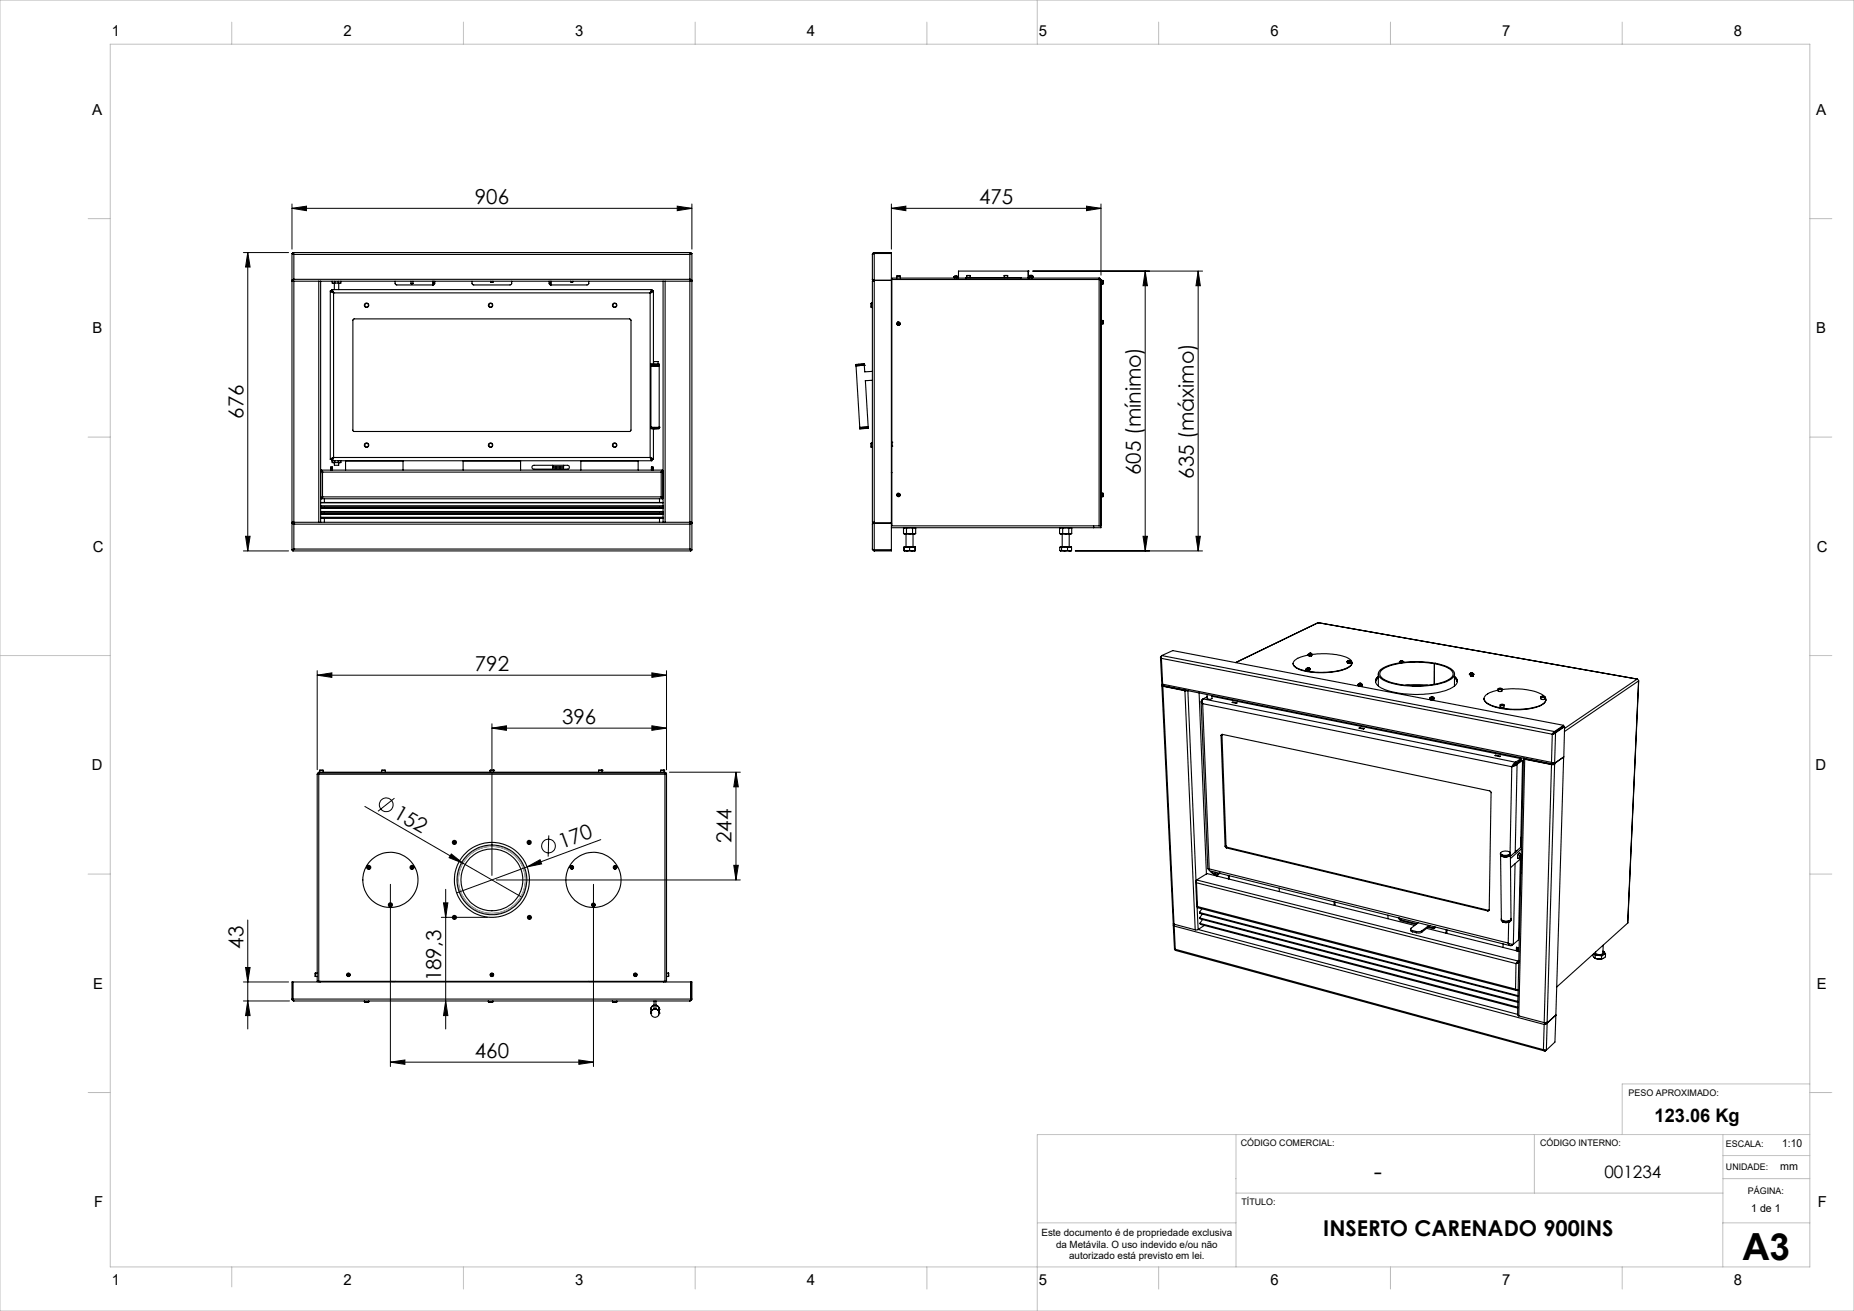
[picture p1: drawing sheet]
<svg xmlns="http://www.w3.org/2000/svg" width="420mm" height="297mm" viewBox="0 0 420 297" stroke-linecap="round" stroke-linejoin="round" font-family="sans-serif">
<g fill="none" stroke="#000" stroke-width=".25">
<path d="M66.1 57.4l.5 .2M66.1 57.4v67.2M66.4 57.2l.2 .4M66.4 57.2h90.1M66.6 57.6h.1M66.6 57.6v5.7M66.6 57.6h89.7M156.3 57.6h.1M156.3 57.6v5.7M156.5 57.2l-.2 .4M156.7 57.4l-.4 .2M156.7 57.4v67.2"/>
<path d="M197.6 57.6v5.7M198 57.4l-.4 .2M198 57.2l-.2 .1-.2 .3M198 57.4l-.2 .1M198 57.4h3.9v67.2h-3.9M198 57.2h3.9v.2h-3.9M198 57.2v.2M198 57.4v67.2M66.1 63.5l.5-.2zM66.1 63.7h.5M66.1 63.5l.2 .2M66.6 63.3l-.2 .4z"/>
<path d="M66.6 63.3h.1M66.6 63.7v54.6M66.6 63.3h89.7M66.6 63.7h5.6M72.2 63.7h.4M72.2 63.7v54.6M72.6 63.7v54.6M72.6 63.7h77.6M74.8 65.9l.8 .5M74.8 65.9h.3M74.8 65.9v38.2M75.1 65.9l.5 .5"/>
<path d="M75.2 65.6l.4 .8M75.2 65.9l.4 .5M75.2 65.6v.3M75.2 65.6h72.5M75.2 63.7v.4h.6M75.6 66.4h.1M75.6 66.4v37.2M75.6 66.4h71.7M75.7 64.1v1.5M75.7 64.2h.1M75.8 64.1h.8M75.8 63.7v.4"/>
<path d="M76.6 63.7v.4M76.7 64.2h.1M76.8 64.1l-.1 1.5M77.2 63.7v.4h-.6M80 72.4l.2-.2h62.5l.2 .4v25l-.2 .2-62.6-.1-.2-.1zM89.5 63.7v.5l.3 .4h8.4l.3-.4v-.5M93.1 64.2h.5M93.1 63.7v.5M93.6 63.7v.5M98 63.7v.9M98.2 63.7v.9M106.9 63.7v.5l.3 .4h8.4l.3-.4v-.5"/>
<path d="M111.2 63.9h.2M111.2 63.9l.2 .1M111.2 63.7v.2M111.4 63.9h.3M111.4 64h.3M111.7 63.7v.3M124.4 63.7v.5l.3 .4h8.4l.3-.4v-.5M124.7 63.7v.9M124.9 63.7v.9M129.3 63.8h.2M129.3 63.7v.1M129.5 63.8h.3"/>
<path d="M129.8 63.7v.1M147.3 66.4h.1M147.3 66.4v37.2M147.7 65.6l-.4 .8M147.7 65.9l-.4 .5M147.7 65.9h.3M147.7 65.6v.3M147.7 65.9h.1M148 65.9l-.7 .5M148 65.9v16.6M150.2 63.7h.5M150.2 63.7v54.6"/>
<path d="M150.7 63.7h5.6M150.7 63.7v54.6M156.3 63.3l.2 .4zM156.3 63.3l.4 .2zM156.3 63.7h.4M156.3 63.3h.1M156.3 63.7v54.6M156.7 63.5h-.1v.2M197.4 68.6v1.1M197.4 68.6h.2M197.4 69.7h.2M197.6 63.3l.1 .3 .3 .1h-.4v54.6h.4l-.2 .1-.2 .3"/>
<path d="M197.6 63.3l.4 .2h3.9M197.8 63.4l.2 .2 3.9-.1M201.9 63.1h.1M202 63.3h47M202 63.3v55.8h47M203.2 62.6h.7M203.2 62.6v.4M203.4 73.2l.2-.1 .2 .1-.1 .3-.4-.1zM203.9 62.6v.4M216.1 62.7l.3-.2h.3l.3 .2M216.1 62.7h.9M216.3 62.8h.1"/>
<path d="M216.3 62.8h.5M216.3 62.8v.2M216.8 62.8v.2M216.8 62.8h.1M218.8 63h12.5M219 62.5h.8M219 62.5v.4M219.8 62.5v.4M227.5 62.5h.8M227.5 62.5v.4M228.3 62.5v.4M232.9 61.4h-15.8v1.6"/>
<path d="M232.9 61.4h.1M232.9 61.4v1.6M233.1 62.7l.2 .1M233.1 62.6l.2-.2h.5l.2 .2M233.1 62.7h.2M233.1 62.6h.9M233.2 62.6l-.1 .1M233.3 62.6h.1M233.3 62.6h.5M233.3 62.6v.4M233.8 62.7h.2M233.8 62.8h.1"/>
<path d="M233.8 62.6v.4M233.8 62.6h.1M233.9 62.6l.1 .1M234 62.7l-.2 .1M249 63.3l.3 .1M249 63h-47v.3M249 63v.3M249 63l.3 .3v55.8M249 63.1l.2 .2M249 63.3v55.8M249.2 63.3h.2v55.5M249.2 63.3v.1"/>
<path d="M249.3 63.4h.1M249.3 63.5h.5M249.4 72.6h.4M249.4 73.4h.4M249.4 64.3h.4M249.8 72.6v.8M249.8 63.5v.8M147.4 96.8a.47 .47 0 0 0 .8 .3M147.5 96.8h.1M147.5 82.5h1.8zM147.5 82.8h1.8M147.5 96.8h1.8"/>
<path d="M147.5 97.1l.7 .1M148 97.2v6.9M148.1 81.9h1v.6M149.3 82.8l-1.1 .1a.42 .42 0 0 1-.5 0 .42 .42 0 0 1-.2-.4h1.8v14.6M149.3 82.8h-1.8v14M149.3 82.8h.1M149.3 96.8h.1M149.3 97.1h-1.1M149.3 97.1l-1.1 .1M193.9 82.6v.3M193.9 82.9h.1M193.9 82.9l.9 13.9"/>
<path d="M194.5 82.5l-.6 .1M194.8 96.8h.1M194.8 96.8v.3M195.8 82.4v.1M195.8 82.4l-1.3 .1M195.8 82.8h.1M195.8 82.8l-1.9 .1M195.8 82.5h-1.3M195.8 82.5v.3M195.8 82.8l.1 1.4 1.7-.1M196.6 96.7h.1M196.7 97l-1.9 .1"/>
<path d="M196.7 96.7l-1.9 .1M196.7 96.7v.3M197.6 86.1l-1.6 .2 .7 10.4M66.1 118.5l.5 .2zM66.1 118.3h.5M66.3 118.3l-.2 .2M66.4 118.3l.2 .4zM66.6 118.7h.1M66.6 118.3h5.6M66.6 118.7h89.7M66.6 118.7v5.7M72.2 118.3h.4"/>
<path d="M72.6 106.7l.5 .3zM72.6 115.9h77.6M72.6 116.2h77.6M72.6 115.1h77.6M72.6 117.2h77.6M72.6 117.4h77.6M72.6 116.4h77.6M72.6 114.6h77.6M72.6 114.9h77.6M72.6 113.8h77.6M72.6 118.3h77.6M72.6 106.6h.2"/>
<path d="M72.6 115.2h77.6M72.6 116.5h77.6M72.6 113.9h77.6M72.8 112.7l.3-.1-.5 .2zM72.8 106.5l.3 .5M72.8 106.6l.3 .4M72.8 113h77.2M72.8 106.5v.1M72.8 106.5h77.2M73.1 112.6l-.3 .4M73.1 107h.1M73.1 112.6h.1"/>
<path d="M73.1 112.6h76.7M73.1 107v5.6M73.1 107h76.7M73.5 113v.8M73.5 114.9v.2M73.5 116.2v.2M73.5 117.4v.9M74.8 104.1h.3M74.9 106.5v-.7h.4v.7M75 105.8v.7M75.2 104.4h.6M75.2 104.1v.3"/>
<path d="M75.2 104.4v.4h.6M75.2 105.8v.7M75.6 103.6l-.8 .5M75.6 103.6l-.5 .5M75.6 103.6l-.4 .8M75.6 103.6l-.4 .5M75.6 103.6h.1M75.6 103.6h71.7M75.7 104.8v.6h1l.1-.6M75.7 104.9h.1M75.8 104.4h.8M75.8 104.8h.8"/>
<path d="M75.8 104.4v.4M76.6 104.4h71.1M76.6 104.4v.4M76.7 104.9h.1M77.2 104.4v.4h-.6M78.3 106.5v-2.1h13v2.1M104.9 106.5v-2.1h13v2.1M120.6 105.5l.4-.1h7.6a.44 .44 0 0 1 .4 .4 .44 .44 0 0 1-.4 .5h-7.6a.44 .44 0 0 1-.5-.3 .44 .44 0 0 1 .1-.5zM125.2 105.7v.3h.8M125.2 105.7h.8M125.2 105.4v.3M126 106h.9"/>
<path d="M126 105.7v.3M126 105.7h.9M126.9 105.7h.8M126.9 105.7v.3M127.7 105.7v.3h-.8M127.7 105.4v.3M131.6 106.5v-2.1h13v2.1M147.3 103.6l.4 .8M147.3 103.6l.4 .5M147.3 103.6l.7 .5M147.3 103.6h.1M147.6 106.5v-.7h.4v.7"/>
<path d="M147.7 104.1v.3M147.7 104.1h.1M148 104.1h-.3M149.4 113v.8M149.4 114.9v.2M149.4 116.2v.2M149.4 117.4v.9M149.8 112.6l.4 .2zM149.8 112.6l.2 .4M149.8 112.6h.1M149.8 107h.1M149.8 107v5.6"/>
<path d="M150 106.5l-.2 .5M150 106.6l-.2 .4M150 106.5v.1M150 106.6h.2M150.1 106.7l.1 .1-.4 .2zM150.2 118.3h.5M150.7 118.3h5.6M156.3 118.7l.4-.2zM156.3 118.3h.4M156.3 118.7h.1M156.3 118.7v5.7M156.5 118.3l-.2 .4z"/>
<path d="M156.6 118.3v.2h.1M197.4 100.4v.9M197.4 100.4h.2M197.4 101.3h.2M197.6 118.7v5.7M201.9 118.5h-3.9l-.4 .2M201.9 118.5h-3.9l-.2 .1M201.9 107.1h.1M201.9 118.7h.1M202 101.1h.1M202 100.2h.1M203.4 112l.2-.1 .2 .1-.1 .3-.4-.1z"/>
<path d="M204.7 119.7h.7M204.7 119.7v1.2M204.9 119.6l-.2 .1M205.4 119.7h1.3M205.4 119.7v1.2M206.7 119.7h.7M206.7 119.7v1.2M207.3 119.6l.1 .1M207.4 119.7v1.2M240 119.7h.7M240 119.7v1.2M240.2 119.6l-.2 .1"/>
<path d="M240.7 119.7h1.4M240.7 119.7v1.2M242.1 119.7h.7M242.1 119.7v1.2M242.6 119.6l.2 .1M242.8 119.7v1.2M247.8 119.1v.5M249 119.1h.3M249.3 118.8h.1M249.3 119.1l.1 .5h-47.5M249.4 118.8l-.1 .2M249.4 111.7h.4"/>
<path d="M249.4 112.5h.4M249.8 111.7v.8M66.4 124.8h90.1M66.6 124.4l-.2 .4M66.6 124.4l-.5 .2M66.6 124.4h.1M66.6 124.4h89.7M156.3 124.4l.4 .2M156.3 124.4l.2 .4M156.3 124.4h.1M197.6 124.4l.4 .2M197.6 124.4l.4 .4"/>
<path d="M197.8 124.5l.2 .2M198 124.7h3.9v.1h-3.9M198 124.7v.1M204.7 120.9l.3 .1M204.8 124.8h.1M204.9 124.7l.6 .1M204.9 124.7v.1M204.9 124.8h.6M204.9 123.9v.1M204.9 123.9h.6M204.9 123.9h-.1M204.9 124v.7"/>
<path d="M204.9 123.9l-.1 .1v.7l.1 .1M205 121h1.1M205.2 121v2.9M205.4 120.9l.7 .1M205.4 120.9l-.4 .1M205.5 123.9l-.6 .1M205.5 123.9l.6 .1M205.5 123.9h1.2M205.5 124.8h1.2M206.1 124.7l.6 .1M206.1 124.7l-.6 .1M206.1 121h1"/>
<path d="M206.1 124v.7M206.7 123.9l-.6 .1M206.7 123.9l.6 .1M206.7 123.9h.6M206.7 120.9l.4 .1M206.7 120.9l-.6 .1M206.8 121v2.9M207.3 123.9l.1 .1M207.3 124.7l-.6 .1M207.3 123.9v.1M207.3 124v.8h-.6M207.3 123.9h.1"/>
<path d="M207.3 124h.1M207.4 124l-.1 .7M207.4 120.9l-.3 .1M240 120.9l.4 .1M240.2 124.8h.1M240.3 124.8h.9M240.3 123.9l.2 .1M240.3 123.9h.9M240.3 123.9l-.2 .1v.7l.2 .1M240.3 123.9h-.1M240.4 121h1M240.5 124.7l.7 .1"/>
<path d="M240.5 124.7l-.2 .1M240.5 124v.7M240.6 121v2.9M240.7 120.9l.7 .1M240.7 120.9l-.3 .1M241.2 123.9l-.7 .1M241.2 123.9l.6 .1M241.2 124.8h1.1M241.2 123.9h1.1M241.4 121h1.1M241.8 124.7l-.6 .1M241.8 124.7l.5 .1"/>
<path d="M241.8 124v.7M242.1 120.9l.4 .1M242.1 120.9l-.7 .1M242.2 121v2.9M242.3 123.9l-.5 .1M242.3 123.9l.4 .1M242.7 124.7l-.4 .1M242.7 124v.7M242.8 120.9l-.3 .1M262.9 148.9l.3 6.1h.2M263 148.7l-.1 .2 .2 .3M263 148.7h.1"/>
<path d="M263.1 149.2l88.5 17.1M263.1 149.2l.3 5.8M263.1 148.7h-.1M263.2 148.5l-.1 .7M263.2 148.5l88.9 17.2M263.2 148.5l2.5-1.1 88.5 16.9M263.2 155.4l2.6 53.9 .2 .1M263.3 155h.1M263.3 155.1h.1M263.3 155.1v.2M263.3 155.3l-.1 .1 .2 .1M263.3 155.3h.1"/>
<path d="M263.4 155v.3M263.4 155.3l.1 .1M263.4 155l88.1 17.7M263.4 155.3l88.4 17.8M263.4 155.5l2.6 53.9M263.4 155.5l5 1M263.5 155.4l5 1M263.5 155.4l-.1 .1M266 155.8v.1M268.4 156.5l2.4 54.1M268.5 156.4h.4M268.5 156.4l-.1 .1"/>
<path d="M268.6 156.3v.2M269 156.5h-.6M269.1 156.5l1.8 43M271.6 157l1.7 41M272.1 159l1.5 37.8h.3M272.2 158.6a.49 .49 0 0 0 .3 .8M272.2 158.6h.2M272.5 159.4l70 14.3M272.5 159.4l1.4 37.4M272.5 158.5l-.3 .1M272.5 158.3v1.1M272.5 158.3l70.8 14.4"/>
<path d="M273.4 157.3l.1 1 .3 .1 .8-.1-.1-.8M273.5 157.9l-1 .4M274.6 157.8l70 14.1M279.1 159.1l1.1 .1-.1 .1zM279.3 159.1v.1M295.9 151.6l.2 .2 .8-.2M295.9 151.6h.1M296.1 151.9h.6M296.1 151.9h.1M296.2 151.3l.4 .1zM296.2 151.3l-.3 .2a.57 .57 0 0 0 .9 0l-.3-.2M296.3 148.3l.3 .1"/>
<path d="M296.4 151.3h-.2l.2 .1M296.4 151.3h.1l-.1 .1M296.4 151.3v.1M296.5 148.6h.1M296.6 148.5l.2 .2 .3-.2M296.6 148.6h.1M296.6 148.4v.2M296.6 148.1h.4zM296.7 148l-.4 .3M296.8 148h-.1l.1 .1M296.8 148h.2l-.2 .1M296.8 148v.1"/>
<path d="M296.9 151.6h.1M296.9 148l.4 .2a.39 .39 0 0 1-.3 .3 .39 .39 0 0 1-.4-.1M297.1 148.4v.2M297.3 148.3a14.5 14.5 0 0 1 8.5 1 .99 .99 0 0 1 .4 1.1 .99 .99 0 0 1-.8 .8 15.9 15.9 0 0 1-11.7 .1 1.03 1.03 0 0 1-.8-1.1 1.03 1.03 0 0 1 .9-.9l2.6-.9M297.3 148.3l-.2 .1h-.5M298.6 141.1h-.1M298.6 141.1l-18.7 9M298.6 141.1l72.3 12.7M305.2 149.9l.3 .2 .6-.2M305.2 149.9l.2 .2M305.4 150.1v.1h.5v-.1v.1M305.4 150.2h.1"/>
<path d="M305.4 150.1v.1M305.4 149.6l.4 .1zM305.5 149.6h.3M305.5 149.6v.1M305.5 149.6l-.3 .3M305.6 149.6v.2M305.8 149.6l.3 .3M305.9 150.2h.1M306.1 149.9l-.3 .2h-.4M306.3 150.1a2.29 2.29 0 0 1-2.1 1.7 16.8 16.8 0 0 1-10.5-.4 1.14 1.14 0 0 1-.8-1.1M307.6 155l.3 .2M307.6 155.1l.3 .2"/>
<path d="M307.9 155.3l.1 .2 .4-.2M307.9 155.3v.1M307.9 154.9l.4-.1zM308 154.8l-.4 .2M308.1 154.8h-.2l.2 .1M308.1 154.8h.2l-.2 .1M308.1 154.8v.1M308.2 154.8l.4 .2a.41 .41 0 0 1-.3 .3 .41 .41 0 0 1-.4-.1M308.4 155.4h.1M308.4 155.3v.1M308.6 155.1l-.3 .2h-.4M312.2 153.2a1.34 1.34 0 0 0 .2 2.3 18.6 18.6 0 0 0 10.6 1.7 10.6 10.6 0 0 0 6.9-2.2 1.27 1.27 0 0 0-.4-1.8"/>
<path d="M312.2 153.3l-.5 .6-.1 .5M312.2 153.3l-.6 1M312.2 153.5l-.6 1M312.2 152.7v2.7M312.8 152a9.9 9.9 0 0 1 6.2-1.9 18 18 0 0 1 9.4 1.4 1.29 1.29 0 0 1 .8 1.3 1.29 1.29 0 0 1-1.1 1.2 20 20 0 0 1-12.4 .8l-.4-.1a4 4 0 0 1-2.7-1.8zM317 150l.3 .1M317.3 150.1h.1M317.3 149.7l.4 .1zM317.3 149.7l.2 .1M317.3 149.7l.1 .1M317.4 149.7l-.4 .3 .6 .1M317.5 149.7h-.2"/>
<path d="M317.5 149.7h.2l-.2 .1M317.5 149.7v.1M317.6 149.7l.4 .2-.2 .2M318 150v.1M318.4 155.2h5M319.9 155.3h1.9M323.9 158.2l.2 .2M324.1 158.4l.6 .1M324.1 158.4v.1M324.2 157.9l.4 .1zM324.3 157.9l-.4 .2 .4 .3a.33 .33 0 0 0 .4 0 .33 .33 0 0 0 .1-.3l-.3-.2M324.4 157.9h-.2l.2 .1"/>
<path d="M324.4 157.9h.2l-.2 .1M324.4 157.9v.1M324.7 158.5h.1M324.9 158.2l-.2 .2h-.6M324.9 150.4v4.6M325.1 150.3a20.4 20.4 0 0 0-11.8 1 1.38 1.38 0 0 0-1.1 1.4 1.38 1.38 0 0 0 1.1 1.3 21.2 21.2 0 0 0 12.6 .9l.9-.2a3.8 3.8 0 0 0 2.7-1.8 1.88 1.88 0 0 0-1.5-1.8l-1.9-.6-1.2-.1M325.1 150.3h.1M325.1 150.3l-.2 .1M329.5 153.3l.5 .6 .1 .5-.1-.5-.5-.6M329.5 153.6l.6 .8M329.5 152.7v2.7M332.9 152.7l.2 .2"/>
<path d="M333.1 152.9v.2M333.2 152.5h.4zM333.3 152.4l-.4 .3M333.4 152.4l-.2 .1 .2 .1M333.4 152.4l.2 .1-.2 .1M333.4 152.4v.2M333.5 152.5l.3 .1a.6 .6 0 0 1-.9 .1M333.6 153.1l.1 .1h-.5M333.6 153.2h.1M333.6 152.9v.3M333.9 152.7l-.8 .2M336.2 158.3a2.37 2.37 0 0 0 2.1 1.8 17.5 17.5 0 0 0 10.8-.3 1.69 1.69 0 0 0 1.1-1.3"/>
<path d="M339.4 156.1v.5l.2 .1 .6-.1 .1-.5M339.4 156.3l-.7 .2a3.1 3.1 0 0 0-2.5 1.7 2.76 2.76 0 0 0 2.5 1.9 16.8 16.8 0 0 0 10.6-.5 1.12 1.12 0 0 0 .7-1.7M339.4 156l.4-.1 .4 .1-.5 .1zM339.5 156l-.1 .1 .3 .1 .6-.1-.1-.1M339.8 156v.1M339.8 156h.2l-.2 .1M339.8 156h-.2l.2 .1M339.8 159.7v.5l.4 .1 .5-.1v-.5M339.9 159.6v.2l.2 .1 .5-.1 .1-.1M339.9 159.6h.6l.1 .1-.4 .1zM340 159.6l.5 .1zM340.3 156.2a15.3 15.3 0 0 1 9.3 1.3l.3 .3"/>
<path d="M340.3 159.6v.1M340.6 159.6l.1 .1M349.1 157.9v.5l.5 .1 .4-.1v-.5M349.1 157.8l.4 .2 .5-.1M349.1 157.8l.4-.1 .4 .1-.5 .1zM349.2 157.8h-.1M349.3 157.8l.4 .1zM349.5 157.7v.2M349.9 157.8l.1 .1M370.9 153.8l.3 .5M370.9 153.8v.1M370.9 153.8l-16.5 11.2"/>
<path d="M371.2 154.2v.1M371.2 154.3l-16.8 11.4M371.2 154.2l-2.5 54.9M71.9 175.4v46.9h.3M71.9 175.4h.3M72.2 175.1v-.2h78.4v.2M72.2 175.1l-.2 .3M72.2 175.4v46.9M72.2 175.4h78.4M72.2 175.1h.1M72.2 175h.1M72.3 175l-.1 .4"/>
<path d="M72.4 174.5h.8M72.4 174.5v.5M72.5 174.5h.7M72.5 174.5h-.1M73.2 174.5v.4M86.5 174.5h.8M86.5 174.5v.4M87.3 174.5v.4M111 174.5h.8M111 174.5v.4M111.8 174.5h.1M111.8 174.5h-.8"/>
<path d="M111.8 174.5v.4M135.6 174.5h.8M135.6 174.5v.4M136.3 174.5h.1M136.3 174.5h-.7M136.4 174.5h.1M136.4 174.5v.4M149.6 174.5h.9M149.6 174.5v.4M150.4 174.5h.1M150.4 174.5h-.8M150.5 174.5v.5"/>
<path d="M150.6 175h.1M150.6 175v.4M150.6 175h-78.5l-.2 .4M150.6 175.1h.1M150.6 175.4h.4M150.6 175l.3 .2 .1 .2M150.6 175.1l.3 .3M150.6 175.4v46.9M151 175.4v46.9h-.4M276.6 166.6l.9 25.1M276.8 166.5l-.2 .1M276.8 166.5l.9 25.1"/>
<path d="M276.9 166.4l-.1 .1M276.9 166.4l-.3 .2M276.9 166.4l60.7 12.8 .2 .4-.4 26.6-.4 .2M307.9 165l.1-.2 1.1 .3-.2 .1zM308 164.8v.2M338.7 171.2l1.2 .1-.1 .1zM338.8 171.1v.1M342.5 173.7l-.4 19.4M342.7 173.6l-.2 .1M343.3 172.7l-.4 .3-.4 .7M343.3 173l-.6 .6M343.3 172.7v.3"/>
<path d="M343.4 173.1l-.7 .5M343.4 173.1h.3M343.7 173.1l-.4 19.9 .3-.3M343.7 173.1l-1.2 .6M344 172.6h.1M344.1 172.5h.1M344.1 172.5l-.1 .1M344.2 172.5h-.1M344.2 172.5h.1M344.6 171.9l-1.3 .8M344.6 171.9v.3l-1.3 .8M344.9 172.3h-.3l-1.2 .8"/>
<path d="M344.9 172.3l-1.2 .8M344.9 172.3l-.4 19.7M345.1 171.8l-1.3 58.1 .3 .2M345.1 171.8l.3 .2M345.3 171.8l.2 .1M345.3 171.8v.1M345.4 172l6.1 1.2M345.4 172l-1.3 58.1M345.5 171.9l-.1 .1M345.5 171.9l6 1.3M345.8 171.9v.1M348 172.4h.1"/>
<path d="M348.1 172.4v.1M351.5 172.7l.7 .2M351.5 172.7l.1 .3 .3 .1M351.5 173.2l-1.7 58.5M351.5 173.2h.1M351.6 172.8l.3 .1M351.6 166.3l-.1 6.4M351.7 172.9h.2M351.8 166.3h-.2M351.9 172.9v.2M352 173.1l-.5 .1M352 172.9h-.1"/>
<path d="M352 173l-.1 .1M352 173.1h.2M352 172.9l.2 .1M352 172.9v.2M352.1 172.9h-.1M352.1 165.7l-.5 .6M352.1 165.9l-.3 .4M352.1 165.7v.2M352.2 173.1l-.7 .1M352.2 173.1l-1.7 58.5M352.2 173v.1M352.2 166l-.4 .3"/>
<path d="M352.2 166h.2M352.4 166l-.8 .3M352.4 166l-.2 6.9M354.2 171.5h.1M354.2 164.3v.2l-2.1 1.4M354.2 164.3l-2.1 1.4M354.2 171.5l-2 1.5M354.2 171.5l-1.7 58.4-2 1.8M354.4 164.6l-2.2 1.4M354.4 164.6l-2 1.4M354.4 164.6l-.1 6.8-2.1 1.5M83.4 196.4h.2v.3h-.2z"/>
<path d="M93.2 196.4l.3 .1-.1 .2-.3-.2zM102.8 190.7l.3 .1-.1 .2h-.2zM111.4 191.4v.3M119.8 190.7l.3 .1-.2 .2h-.1zM129.4 196.3l.4 .2-.2 .2-.3-.2zM139.2 196.3h.3v.4h-.3zM270.9 199.7l.2 5.7h.2M270.9 199.5v.2l.1 .3M270.9 199.5h.1M271 200l72.4 18.3M271 200l.3 5.4M271.1 199.4l-.1 .6"/>
<path d="M271.1 199.4l72.9 18.3M271.1 199.4l2.3-1.5 47.1 11.8M271.1 199.4l-.2 .1M273.3 197.9h.1M273.9 196.8v.4l68.2 17M273.9 196.8l67.8 16.8M274.4 197.4v.3l.2 .1M274.6 197.8l.7 .1M274.6 197.4v.4M275 197.9a.55 .55 0 0 0 .5 .4 .55 .55 0 0 0 .6-.4M275.3 197.6v.3M275.4 198.3v.1"/>
<path d="M275.7 198.3v.1M275.7 198.3v.2M276.2 197.8l-.9 .1M276.2 197.8h.1M277.5 191.7l.3 .4M277.7 191.6l.3 .3M277.7 191.6l-.2 .1M277.8 192.1l59.2 14.3M278 191.9l-.2 .2M278 191.9l59.2 14.3M278.3 198.3v.8M278.4 198.4v.7"/>
<path d="M339.9 193.3a1.07 1.07 0 0 0 1.6 .8l.2-.1M340 193.1l.8-.3a1.04 1.04 0 0 1 1.3 .6 1.56 1.56 0 0 1-2.2-.1zM340.1 193.9h.1M340.1 193.9l.8 .2 .8-.1M342 193.8h.1M342 193.8l-.3 .2M342.1 193.2a.89 .89 0 0 1-1.2 .6 .73 .73 0 0 1-1-.6M342.2 193.3l-.1 .5-.4 .2M342.2 193.7h-.1a1.67 1.67 0 0 1-2.2 0l.2 14.5M342.2 193.6l.1 14.6a1.42 1.42 0 0 1-2.2 0M343.2 195.7l-.4 18.2M343.9 194.5h.1"/>
<path d="M344.2 193.3l-.3 .4-.1 .6 .1 .2M344.2 193.3h.1M344.3 194h.2M344.3 193.7h.2a.28 .28 0 0 1 0 .4 .28 .28 0 0 1-.2 .1zM344.4 193.7l.1 .1M344.4 194.6l-.4 18.3-1.2 1M344.5 197.8h.1M344.5 193.8h-.2v.3l.2-.1M344.5 193.8v.2M344.5 194.5v3.3M344.5 197.7v.1M344.6 193.8l-.3-.4a.55 .55 0 0 0-.5 .8 .34 .34 0 0 0 .4 .3 .34 .34 0 0 0 .3-.4"/>
<path d="M344.6 194.4l-2.4 2.2M344.7 192.3l-2.5 2.2M344.7 191.8l-2.5 2.2M344.7 189.7l-.1 2.2M88.3 204.8l.3 .2-.1 .1h-.2zM102.8 207.7l.3 .1-.1 .2h-.2zM119.8 207.7l.3 .1-.1 .2-.3-.2zM134.3 204.8h.2v.4h-.2zM265.8 209.5l.3 5.5h.1M265.9 209.3l-.1 .2 .2 .3M266 209.4v.4M266 209.4l4.8 1.2"/>
<path d="M266 209.8l83.8 22.3M266 209.8l.2 5.2M266.2 215l.1 .3M266.2 215.3l83.7 22.8M266.2 215l83.4 22.8M271.2 205.4l.2 5.2M271.3 205.4v.2l72.3 18.8M271.3 205.4l72 18.7M271.4 210.6h-.6M271.4 210.6l72.4 19.2M271.7 206.8l.1 .1M271.8 206.9l72.1 18.8"/>
<path d="M271.8 208l.1 .1M271.9 209.2l72 19M271.9 209.2v.1M271.9 208.2l72 18.9M271.9 209.4l71.9 19M272.3 205.9l-.6 .8 72.2 18.9M272.4 207.1l-.6 .9 72.1 18.9M272.4 208.3l-.5 .9M272.8 209.7l-1.4 .9M289.8 201.2v.8M302.2 204.3l.1 .8M302.4 204.3l-.1 .8"/>
<path d="M314.4 207.3v.8M316.9 208l.2 .4 .2 .2M317.1 208l.4 .4M317.3 208.6l3.5 .8M317.5 208.4l-.2 .2M317.5 208.4l3.5 .9M319.5 210.5l.1 .5 .4 .1M320 210.8l.9 .2M320 210.8v.3M320 211.1l.9 .2M320.9 211v.3M321.3 209.1l-1.6 1.2a.33 .33 0 0 0-.1 .4 .33 .33 0 0 0 .4 .1"/>
<path d="M322.1 210.9l-.5 .2-.7-.1M322.1 211.2l-.5 .2-.7-.1M322.1 210.9v.3M323.2 210.3l20.9 5.2M323.5 210.1l1.1 .3M323.7 210l1.1 .3M323.7 209.9v-.2l-1.6 1.2M323.7 209.9l-1.6 1.3M323.9 209.7l-.2 .2M324.8 210.3h.2M324.8 210.3l-.2 .1M325.1 210l-.1 .3-.4 .1"/>
<path d="M327.6 210.6v.8M327.8 210.6l-.1 .8M337.2 206.2h.1M337.2 206.2l-.2 .2M340.1 208.2v.4l.3 .2M340.4 208.9h.1M340.5 208.9l.6 .1 .9-.1M340.5 213.8v.8M341.7 213.6l1.1 .3M341.7 213.6a.62 .62 0 0 0 .8 .6M341.8 208.9l-.1 4.7M342.3 208.1a1.32 1.32 0 0 1-2.2 .1"/>
<path d="M342.3 208.2a1.12 1.12 0 0 1-1.7 .7h-.1M342.5 213.9v.3M342.8 213.9l-.3 .3M343.4 218.3l-.1 5.8M343.5 218.2h.1M343.5 218.2l-.1 .1M343.6 214.7h.3M343.6 214.7l-.1 .7M343.6 214.6v.1M343.9 214.7v.8M343.9 217.9h.2l-.6 .3M343.9 217.9l-.4 .3"/>
<path d="M343.9 214.7h.1M343.9 214.7l-.4-.1v.8M344 217.7l-.6 .6M344 217.7l-.1 .2M344.1 218l-.7 .3M344.1 217.8l-.2 .1M344.1 217.6l-.1 .1M360.8 216.2v.3l.6 .6M361.1 216l1 .4M361.1 216l.3 .5M361.1 216h.1M361.4 217.1l.7 .2"/>
<path d="M361.4 216.5v.6M361.5 215.7a.81 .81 0 0 0 1.2 .5l.4-.2M361.5 217.2l.6 .1M362.1 216.4l.7 .2M362.1 216.4l-.7 .1M362.8 217.2l-.7 .1M362.8 216.6v.6M362.9 217.2l-.8 .1M363.1 215.5l.3 .2M363.1 215.9v.1M363.1 215.5h.1M363.2 214.1l-.1 1.8"/>
<path d="M363.3 216.2l-.5 .4M363.3 216.2l-1.2 .2M363.4 215.7l.1 .2-.2 .3M363.4 215.7l.3 .4M363.7 216.1v.7l-.9 .4M363.7 216.1l-.4 .1M368.7 209.1l-16.1 14.5M368.8 209.1h-.1M66.1 226.3l.2 .3 .3 .2M66.1 226.3v-3.8h.2v3.8M66.1 226.3h.2M66.3 226.3l.1 .3"/>
<path d="M66.4 226.3l.2 .5M66.4 226.3v-3.8h90.1v3.8M66.4 226.3h90.1M66.6 226.8h89.7M71.4 221.2h.1M71.4 220.4v.8M71.4 220.4h.5M71.4 221.2h.5M72.1 222.3v.2M72.2 222.3h78.4M72.5 222.3v.2M78.8 220.6h.3v.4h-.3z"/>
<path d="M82.5 227h1M82.5 226.8v.2M83.5 226.8v.2M88.7 222.3h.8M110.6 227h1.1M110.6 226.8v.2M111.3 220.6h.2v.4h-.2zM111.7 226.8v.2M133.3 222.3h.9M138.7 227h1M138.7 226.8v.2M139.7 226.8v.2"/>
<path d="M143.8 220.6h.2l.1 .2-.1 .2-.3-.2zM147.4 229.5h.1M147.4 228.7h.1M147.4 229.5a.95 .95 0 0 1 1-.9 .95 .95 0 0 1 .9 .9M148.2 227.7a.93 .93 0 0 0-.7 1M148.2 227.7a1.1 1.1 0 0 0-.8 1M148.2 227.7l-.6 .4-.1 1.3M148.2 226.8v1.7M148.2 228.5v.1M148.6 228.5v.1M148.6 227.7a.94 .94 0 0 1 .7 1M148.6 227.7l.5 .3 .2 .7"/>
<path d="M148.6 226.8v1.7M149.3 229.5h.1M149.3 228.7h.1M149.3 228.7v.7M150.4 222.3v.2M150.8 222.3v.2M151 220.4h.4M151 221.2h.4M151.4 220.4v.8M156.5 226.3l-.2 .5M156.6 226.3l-.2 .3M156.6 226.3v-3.8h.1v3.8"/>
<path d="M156.6 226.3h.1M156.7 226.3l-.1 .4-.3 .1M343.3 224.1l.6 .2-.1 .1M343.3 224.1l.2 .2 .3 .1M343.8 224.2v.2M344.1 230.1l5.7 1.6M349.6 237.8l.7 .1M349.6 237.8l.2 .3h.3M349.8 237.9h.1M349.8 232.1l-.2 5.7M349.9 232l-.1 .1M350.1 231.7l-.3 .4"/>
<path d="M350.1 237.9v.2M350.2 237.9l-.1 .2M350.3 231.7l-.4 .3M350.3 231.8l-.4 .2M350.3 231.8h.2M350.3 231.7h.2M350.3 231.7h.1M350.4 231.7l-.1 .1M350.5 231.8l-.7 .3M350.5 231.6l-.7 .1M350.5 231.8l-.2 6.1M350.5 231.6v.1"/>
<path d="M352.4 230h.1M352.5 230l-2 1.8M352.5 230l-.3 6.1-1.9 1.8"/>
<circle cx="83" cy="69.2" r=".43"/>
<circle cx="83" cy="69.2" r=".5"/>
<circle cx="111.1" cy="69.2" r=".51"/>
<circle cx="111.2" cy="69.2" r=".41"/>
<circle cx="139.2" cy="69.2" r=".43"/>
<circle cx="139.2" cy="69.2" r=".5"/>
<circle cx="203.5" cy="73.3" r=".41"/>
<circle cx="203.5" cy="73.3" r=".19"/>
<circle cx="203.5" cy="73.3" r=".34"/>
<circle cx="83" cy="100.9" r=".42"/>
<circle cx="83" cy="100.8" r=".5"/>
<circle cx="111.1" cy="100.8" r=".51"/>
<circle cx="111.1" cy="100.9" r=".4"/>
<circle cx="139.2" cy="100.9" r=".42"/>
<circle cx="139.2" cy="100.8" r=".5"/>
<circle cx="203.5" cy="112.1" r=".21"/>
<circle cx="203.5" cy="112.1" r=".41"/>
<circle cx="203.5" cy="112.1" r=".34"/>
<circle cx="83.5" cy="196.5" r=".2"/>
<circle cx="83.5" cy="196.5" r=".46"/>
<circle cx="88.4" cy="199.3" r="6.2"/>
<circle cx="93.3" cy="196.5" r=".21"/>
<circle cx="93.3" cy="196.5" r=".45"/>
<circle cx="102.9" cy="190.8" r=".47"/>
<circle cx="102.9" cy="190.8" r=".19"/>
<circle cx="111.4" cy="199.3" r="8.5"/>
<circle cx="111.4" cy="199.3" r="7.9"/>
<circle cx="111.4" cy="199.3" r="7"/>
<circle cx="111.4" cy="199.3" r="7.6"/>
<circle cx="119.9" cy="190.8" r=".47"/>
<circle cx="119.9" cy="190.8" r=".19"/>
<circle cx="129.5" cy="196.5" r=".2"/>
<circle cx="129.5" cy="196.5" r=".4"/>
<circle cx="129.5" cy="196.5" r=".34"/>
<circle cx="134.4" cy="199.3" r="6.2"/>
<circle cx="139.3" cy="196.5" r=".34"/>
<circle cx="139.3" cy="196.5" r=".19"/>
<circle cx="139.3" cy="196.5" r=".39"/>
<circle cx="88.4" cy="205" r=".19"/>
<circle cx="88.4" cy="205" r=".47"/>
<circle cx="102.9" cy="207.8" r=".2"/>
<circle cx="102.9" cy="207.8" r=".46"/>
<circle cx="119.9" cy="207.8" r=".45"/>
<circle cx="119.9" cy="207.8" r=".2"/>
<circle cx="134.4" cy="205" r=".33"/>
<circle cx="134.4" cy="205" r=".39"/>
<circle cx="134.4" cy="205" r=".2"/>
<circle cx="78.9" cy="220.8" r=".2"/>
<circle cx="78.9" cy="220.8" r=".39"/>
<circle cx="78.9" cy="220.9" r=".33"/>
<circle cx="111.4" cy="220.8" r=".39"/>
<circle cx="111.4" cy="220.9" r=".33"/>
<circle cx="111.4" cy="220.8" r=".2"/>
<circle cx="143.9" cy="220.8" r=".19"/>
<circle cx="143.9" cy="220.8" r=".4"/>
<circle cx="143.9" cy="220.8" r=".34"/>
<circle cx="148.4" cy="229.5" r=".93"/>
</g>
<g fill="none" stroke="#000" stroke-width=".23">
<path d="M55.1 57.2h10.3M56.1 57.2l.6 3.3h-1.1zM56.1 57.2v67.6M66.1 47.2l3.3-.5v1zM66.1 46.2v10.2M66.1 47.2h90.6M153.4 46.7l3.3 .5-3.3 .5zM156.7 46.2v10.2M201.9 47.2l3.3-.5v1zM201.9 47.2h47.5M201.9 46.2v10.2M246.1 46.7l3.3 .5-3.3 .5z"/>
<path d="M249.4 46.2v16.1M234 61.4h38.4M259.4 61.4l.5 3.3h-1zM259.4 61.4v63.4M271.4 61.4l.5 3.3h-1zM271.4 61.4v63.4M55.1 124.8h10.3M55.6 121.5h1.1l-.6 3.3zM243.6 124.8h28.8M258.9 121.5h1l-.5 3.3zM270.9 121.5h1l-.5 3.3zM71.9 153l3.3-.6v1.1z"/>
<path d="M71.9 151.9v22.5M71.9 153h79.1M147.7 152.4l3.3 .6-3.3 .5zM151 151.9v22.5M111.4 165l3.3-.6v1zM111.4 164v34.3M111.4 165h39.6M147.7 164.4l3.3 .6-3.3 .4zM151.7 174.9h16M166.7 174.9l.6 3.4h-1.1zM166.7 174.9v24.5M82.7 182.7l35.3 20.4"/>
<path d="M89.4 180.8l-3.8 3M102.2 193.5l2.6 2-3.1-1.2zM112.4 199.4h55.3M119.4 196.4l2.9-1.6 .4 .9zM124.3 189.3l-.1 4.8M136.1 190.2l-32.6 12.1M166.2 196h1.1l-.6 3.4zM55.6 219.2h1.1l-.6 3.3zM56.1 208.4v24.7M88.4 200.3v41.3M100 207.8h10.4M100.5 204.5h1l-.5 3.3z"/>
<path d="M101 201.5v31.6M134.4 200.3v41.3M55.1 222.5h10.3M55.1 226.8h10.5M56.1 226.8l.6 3.3h-1.1zM101 226.8l.5 3.3h-1zM88.4 240.6l3.3-.5v1zM88.4 240.6h46M131.1 240.1l3.3 .5-3.3 .5z"/>
<circle cx="87.5" cy="182.3" r="1.56"/>
<circle cx="124.3" cy="191.7" r="1.56"/>
</g>
<g fill="none" stroke="#c0c0c0" stroke-width=".23">
<path d="M0 0h420v297h-420zM25 10h385v277h-385zM52.5 5v5M105 5v5M157.5 5v5M210 5v5M235 0v10M262.5 5v5M315 5v5M367.5 5v5M20 49.5h5M410 49.5h5"/>
<path d="M20 99h5M410 99h5M0 148.5h25M410 148.5h5M20 198h5M410 198h5M20 247.5h5M280 257v30M347.6 257v13.3M390.3 257v20M410 257h-175v40M410 245.6h-42.5v11.4"/>
<path d="M410 247.5h5M235 277h45M279.9 267h.1M280 270.3h110.3M390.3 261.8h19.7M390.3 267h19.7M410 277h-19.7v10M52.5 287v4.5M105 287v5M157.5 287v5M210 287v5M262.5 287v5"/>
<path d="M315 287v5M367.5 287v5"/>
<circle cx="111.4" cy="199.3" r="7.6"/>
</g>
<g fill="#000">
<path d="M102.2 193.5l2.6 2-3.1-1.2zM119.4 196.4l2.9-1.6 .4 .9z"/>
<path d="M56.1 57.2l.6 3.3h-1.1zM55.6 121.5h1.1l-.6 3.3z"/>
<path d="M66.1 47.2l3.3-.5v1zM153.4 46.7l3.3 .5-3.3 .5zM71.9 153l3.3-.6v1.1zM147.7 152.4l3.3 .6-3.3 .5z"/>
<path d="M246.1 46.7l3.3 .5-3.3 .5zM201.9 47.2l3.3-.5v1z"/>
<path d="M147.7 164.4l3.3 .6-3.3 .4zM111.4 165l3.3-.6v1z"/>
<path d="M166.2 196h1.1l-.6 3.4zM166.7 174.9l.6 3.4h-1.1z"/>
<path d="M55.6 219.2h1.1l-.6 3.3zM56.1 226.8l.6 3.3h-1.1zM259.4 61.4l.5 3.3h-1zM258.9 121.5h1l-.5 3.3zM271.4 61.4l.5 3.3h-1zM270.9 121.5h1l-.5 3.3z"/>
<path d="M101 226.8l.5 3.3h-1zM100.5 204.5h1l-.5 3.3z"/>
<path d="M88.4 240.6l3.3-.5v1zM131.1 240.1l3.3 .5-3.3 .5z"/>
</g>
<text font-size="8.5" x="394.8" y="285.5">A3</text>
<text font-size="5.6" x="311.2" y="267.4">-</text>
<text font-size="4.9" x="299.8" y="280">INSERTO CARENADO 900INS</text>
<g font-size="4.7">
<text x="107.6" y="46.2">906</text>
<text x="221.8" y="46.2">475</text>
<text x="55.1" y="94.9" transform="rotate(-90 55.1 94.9)">676</text>
<text x="258.4" y="107.6" transform="rotate(-90 258.4 107.6)">605 (mínimo)</text>
<text x="270.4" y="108.4" transform="rotate(-90 270.4 108.4)">635 (máximo)</text>
<text x="107.6" y="151.9">792</text>
<text x="127.4" y="163.9">396</text>
<text x="88.9" y="185.1" transform="rotate(30 88.9 185.1)">152</text>
<text x="165.7" y="191" transform="rotate(-90 165.7 191)">244</text>
<text x="127.3" y="192.4" transform="rotate(-20 127.3 192.4)">170</text>
<text x="55.1" y="214.9" transform="rotate(-90 55.1 214.9)">43</text>
<text x="100" y="222.3" transform="rotate(-90 100 222.3)">189,3</text>
<text x="107.6" y="239.6">460</text>
</g>
<text font-size="4.2" x="374.8" y="254.1">123.06 Kg</text>
<text font-size="3.9" x="363.5" y="266.8">001234</text>
<g font-size="3.4">
<text x="25.4" y="8.2">1</text>
<text x="77.8" y="8.2">2</text>
<text x="130.3" y="8.2">3</text>
<text x="182.8" y="8.2">4</text>
<text x="235.3" y="8.2">5</text>
<text x="287.8" y="8.2">6</text>
<text x="340.3" y="8.2">7</text>
<text x="392.8" y="8.2">8</text>
<text x="20.9" y="26">A</text>
<text x="411.4" y="26">A</text>
<text x="20.9" y="75.5">B</text>
<text x="411.4" y="75.5">B</text>
<text x="21.1" y="125">C</text>
<text x="411.6" y="125">C</text>
<text x="20.8" y="174.5">D</text>
<text x="411.3" y="174.5">D</text>
<text x="21.1" y="224">E</text>
<text x="411.6" y="224">E</text>
<text x="21.3" y="273.5">F</text>
<text x="411.8" y="273.5">F</text>
<text x="25.4" y="291.2">1</text>
<text x="77.8" y="291.2">2</text>
<text x="130.3" y="291.2">3</text>
<text x="182.8" y="291.2">4</text>
<text x="235.3" y="291.2">5</text>
<text x="287.8" y="291.2">6</text>
<text x="340.3" y="291.2">7</text>
<text x="392.8" y="291.2">8</text>
</g>
<g font-size="2.5">
<text x="403.7" y="259.9">1:10</text>
<text x="403.3" y="265">mm</text>
<text x="396.7" y="274.6">1 de 1</text>
</g>
<g font-size="2.3">
<text x="235.9" y="280">Este documento é de propriedade exclusiva</text>
<text x="239.2" y="282.6">da Metávila. O uso indevido e/ou não</text>
<text x="242.2" y="285.3">autorizado está previsto em lei.</text>
</g>
<g font-size="2.1">
<text x="368.9" y="248.4">PESO APROXIMADO:</text>
<text x="281.1" y="259.5">CÓDIGO COMERCIAL:</text>
<text x="348.9" y="259.5">CÓDIGO INTERNO:</text>
<text x="391" y="259.9">ESCALA:</text>
<text x="391" y="265">UNIDADE:</text>
<text x="281.3" y="273">TÍTULO:</text>
<text x="396" y="270.5">PÁGINA:</text>
</g>
</svg>
